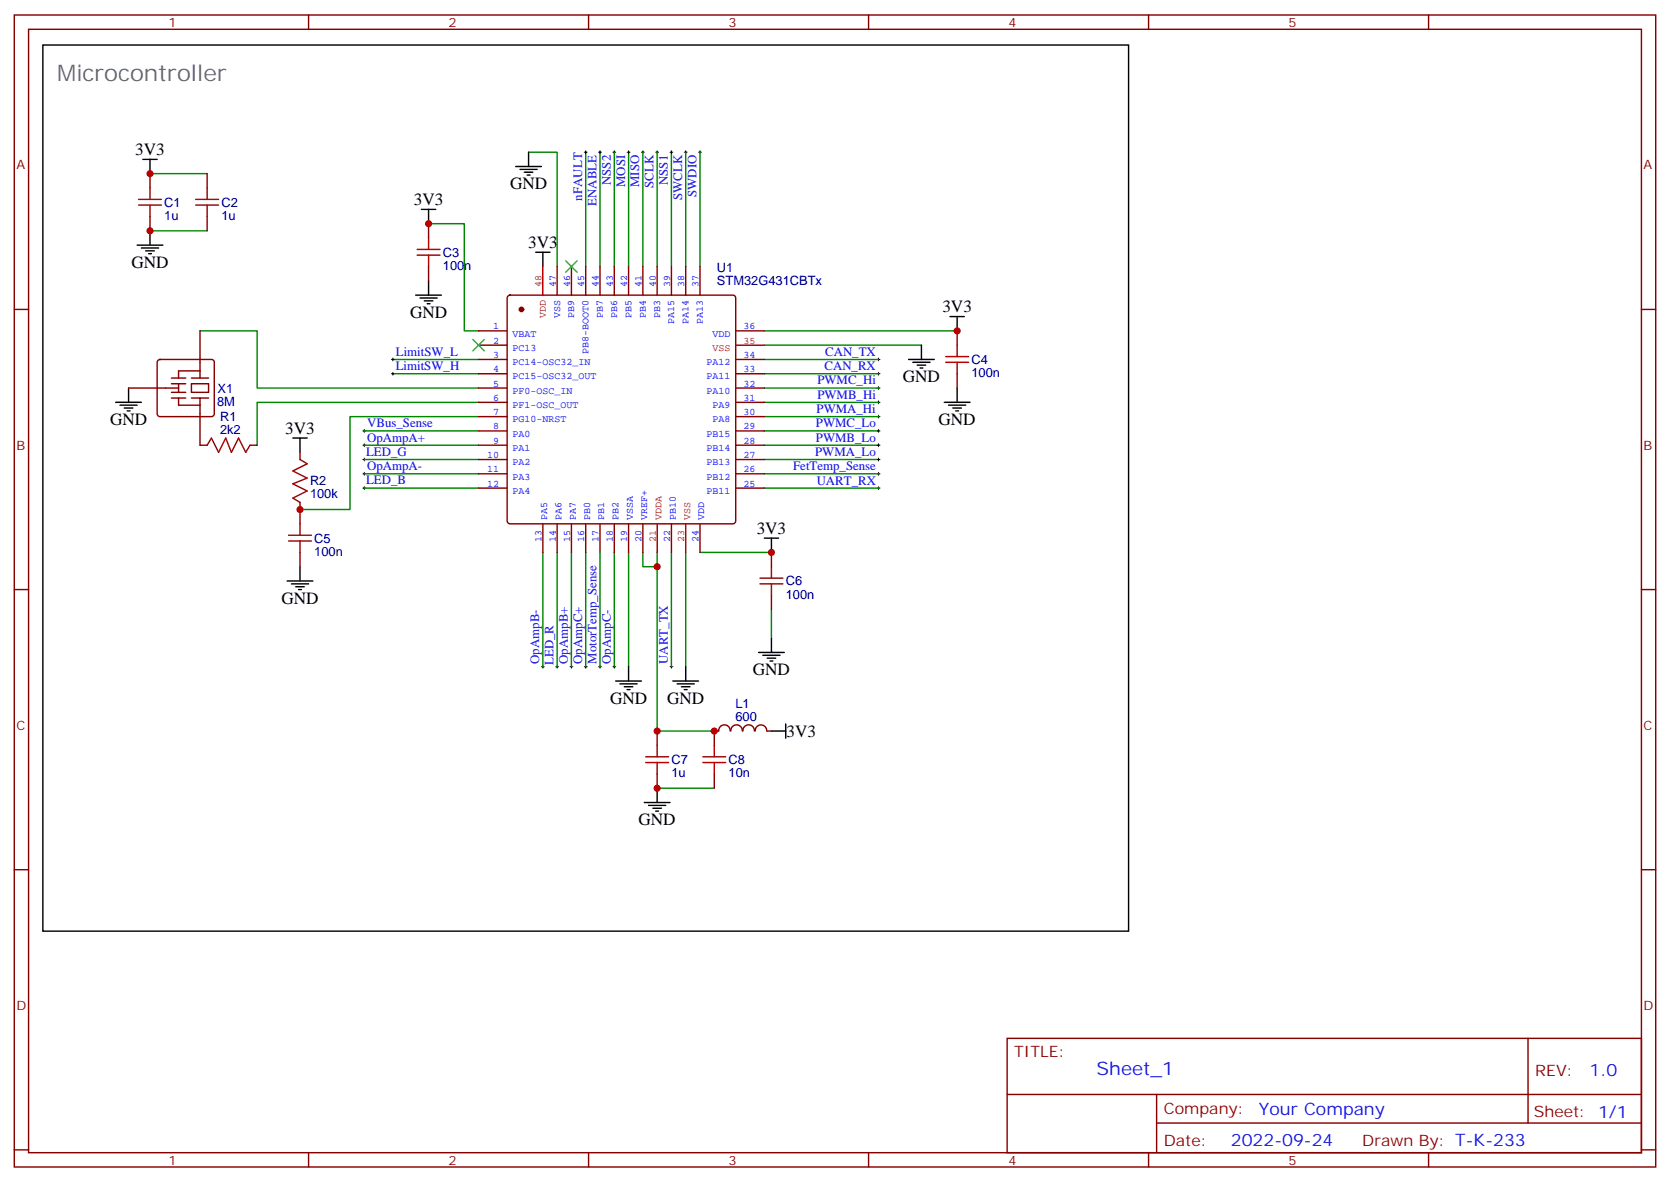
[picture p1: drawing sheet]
<svg xmlns="http://www.w3.org/2000/svg" width="412mm" height="292mm" viewBox="0 0 412 292" stroke-linecap="round" stroke-linejoin="round" font-family="sans-serif">
<g fill="none" stroke="#870000" stroke-width=".35">
<path d="M3.5 3.7h405.4v284.3h-405.4zM7.1 7.2h398.2v277.3h-398.2zM76.2 3.7v3.5M145.3 3.7v3.5M214.5 3.7v3.5M283.6 3.7v3.5M352.8 3.7v3.5M37 42.9v3.5M37 53.4v3.6M51.2 42.9v3.5M51.2 53.4v3.6M105.8 55.2v3.5"/>
<path d="M3.5 76.4h3.6M105.8 65.8v3.5M125.5 73.1l.4-.3h55.1a.71 .71 0 0 1 .7 .8v55a.76 .76 0 0 1-.7 .7h-55.1a.76 .76 0 0 1-.7-.7v-55zM137.6 65.8v7M141.1 65.8v7M144.6 65.8v7M148.2 65.8v7M151.7 65.8v7M155.2 65.8v7M158.7 65.8v7M162.3 65.8v7M165.8 65.8v7"/>
<path d="M169.3 65.8v7M172.9 65.8v7M405.3 76.4h3.6M31.7 95.8h12.4M39 88.9l.5-.2h12.7a.71 .71 0 0 1 .7 .7v12.7a.76 .76 0 0 1-.7 .7h-12.7a.76 .76 0 0 1-.7-.7v-12.7zM42.3 96.8h3.6M42.3 94.7h3.6M42.3 98.2h3.6M42.3 93.3h3.6M44.1 94.7v2.1M44.1 98.2v1.8h5.3M47.3 94.7h4.2v2.1h-4.2z"/>
<path d="M47.3 98.2h4.2M47.3 93.3h4.2M49.4 98.2v11.7h1.8M49.4 81.7v11.6M49.4 91.5h-5.3v1.8M118.2 81.7h7M118.2 85.2h7M118.2 88.7h7M118.2 92.3h7M118.2 95.8h7M118.2 99.3h7M181.7 81.7h7"/>
<path d="M181.7 88.7h7M181.7 92.3h7M181.7 95.8h7M181.7 99.3h7M236.4 81.7v3.5M236.4 92.3v3.5M61.7 109.9h1.8M74.1 111.7v1.7M118.2 102.8h7M118.2 106.4h7M118.2 109.9h7M118.2 113.4h7"/>
<path d="M118.2 116.9h7M181.7 102.8h7M181.7 106.4h7M181.7 109.9h7M181.7 113.4h7M181.7 116.9h7M74.1 124v5.3M74.1 136.3v3.6M118.2 120.5h7M134.1 129.3v7M137.6 129.3v7M141.1 129.3v7"/>
<path d="M144.6 129.3v7M148.2 129.3v7M151.7 129.3v7M155.2 129.3v7M158.7 129.3v7M165.8 129.3v7M172.9 129.3v7M181.7 120.5h7M190.5 136.3v3.6M3.5 145.5h3.6M190.5 146.9v3.6M405.3 145.5h3.6"/>
<path d="M162.3 180.4v3.6M162.3 191v3.6M176.4 191v3.6M177.4 180.4h-1v3.6M177.5 180.4a1.41 1.41 0 0 1 1.4-1.5 1.41 1.41 0 0 1 1.4 1.5M180.5 180.4a1.41 1.41 0 0 1 1.4-1.5 1.41 1.41 0 0 1 1.4 1.5M183.5 180.4a1.41 1.41 0 0 1 1.4-1.5 1.41 1.41 0 0 1 1.4 1.5M186.5 180.4a1.41 1.41 0 0 1 1.4-1.5 1.41 1.41 0 0 1 1.4 1.5M189.4 180.4h1.1M3.5 214.7h3.6M405.3 214.7h3.6M248.7 256.3h156.6v28.2h-156.6z"/>
<path d="M377.3 256.3v20.9M248.7 270.1h156.5M285.6 277.2h119.6M285.6 270.1v14.2M3.5 283.8h3.6M76.2 284.5v3.5M145.3 284.5v3.5M214.5 284.5v3.5M283.6 284.5v3.5M352.8 284.5v3.5M405.3 283.8h3.6"/>
</g>
<g fill="none" stroke="#008700" stroke-width=".35">
<path d="M130.5 37.6h7.1v28.2M144.6 37.6v28.2M148.2 37.6v28.2M151.7 37.6v28.2M155.2 37.6v28.2M158.7 37.6v28.2M162.3 37.6v28.2M165.8 37.6v28.2M169.3 37.6v28.2M172.9 37.6v28.2M37 57h14.2M37 42.9h14.2"/>
<path d="M105.8 55.2h8.9v26.5h3.5M49.4 81.7h14.1v14.1h54.7M97 92.3h21.2M97 88.7h21.2M118.2 99.3h-54.7v10.6M188.7 92.3h28.3M188.7 88.7h28.3M188.7 99.3h28.3M188.7 95.8h28.3M188.7 81.7h47.7M188.7 85.2h38.8M90 106.4h28.2"/>
<path d="M90 109.9h28.2M90 113.4h28.2M90 116.9h28.2M118.2 102.8h-31.8v23h-12.3M188.7 106.4h28.3M188.7 109.9h28.3M188.7 113.4h28.3M188.7 116.9h28.3M188.7 102.8h28.3M90 120.5h28.2M134.1 136.3v28.3M137.6 136.3v28.3"/>
<path d="M141.1 136.3v28.3M144.6 136.3v28.3M148.2 136.3v28.3M151.7 136.3v28.3M155.2 136.3v28.3M158.7 136.3v3.6h3.6M162.3 136.3v44.1h14.1M165.8 136.3v28.3M169.3 136.3v28.3M172.9 136.3h17.6M188.7 120.5h28.3M190.5 150.5v7"/>
<path d="M162.3 194.6h14.1"/>
</g>
<g fill="none" stroke="#000" stroke-width=".25">
<path d="M144.3 37.6h.7M144.6 37.2v.7M147.8 37.6h.7M148.2 37.2v.7M151.3 37.6h.7M151.7 37.2v.7M154.9 37.6h.7M155.2 37.2v.7M158.4 37.6h.7M158.7 37.2v.7M161.9 37.6h.7M162.3 37.2v.7"/>
<path d="M165.5 37.6h.7M165.8 37.2v.7M169 37.6h.7M169.3 37.2v.7M172.5 37.6h.7M172.9 37.2v.7M96.7 88.7h.7M96.7 92.3h.7M97 88.4v.7M97 91.9v.7M216.6 88.7h.7M216.6 92.3h.7"/>
<path d="M216.6 95.8h.7M216.6 99.3h.7M217 88.4v.7M217 91.9v.7M217 95.4v.7M217 99v.7M89.6 116.9h.7M89.6 106.4h.7M89.6 109.9h.7M89.6 113.4h.7M90 106v.7M90 109.5v.7"/>
<path d="M90 113.1v.7M90 116.6v.7M216.6 116.9h.7M216.6 102.8h.7M216.6 106.4h.7M216.6 109.9h.7M216.6 113.4h.7M217 102.5v.7M217 106v.7M217 109.5v.7M217 113.1v.7M217 116.6v.7"/>
<path d="M89.6 120.5h.7M90 120.1v.7M216.6 120.5h.7M217 120.1v.7M133.7 164.6h.7M134.1 164.2v.7M137.2 164.6h.7M137.6 164.2v.7M140.8 164.6h.7M141.1 164.2v.7M144.3 164.6h.7M144.6 164.2v.7"/>
<path d="M147.8 164.6h.7M148.2 164.2v.7M151.3 164.6h.7M151.7 164.2v.7M165.5 164.6h.7M165.8 164.2v.7"/>
</g>
<g fill="none" stroke="#000" stroke-width=".35">
<path d="M10.6 11.1h268.1v218.7h-268.1zM35.3 39.3h3.5M37 39.3v3.6M130.5 37.6v3.5M37 57v3.5M104.1 51.7h3.5M105.8 51.7v3.5M127.4 41.1h6.3M128.4 41.8h4.2M129.5 42.5h2.1M130.2 43.2h.7M33.9 60.5h6.3"/>
<path d="M34.9 61.2h4.3M36 61.9h2.1M36.7 62.6h.7M102.7 72.8h6.3M103.7 73.6h4.2M104.8 74.3h2.1M105.5 75h.7M105.8 69.3v3.5M132.3 62.3h3.5M134.1 62.3v3.5M234.6 78.1h3.5M236.4 78.1v3.6"/>
<path d="M28.6 99.3h6.3M31.7 95.8v3.5M224.4 88.7h6.3M225.4 89.4h4.3M226.5 90.1h2.1M227.2 90.8h.7M227.5 85.2v3.5M233.2 99.3h6.3M236.4 95.8v3.5M29.6 100h4.3M30.7 100.7h2.1M31.4 101.4h.7"/>
<path d="M72.3 108.1h3.5M74.1 108.1v3.6M234.2 100h4.3M235.3 100.7h2.1M236 101.4h.7M74.1 139.9v3.5M188.7 132.8h3.6M190.5 132.8v3.5M70.9 143.4h6.4M72 144.1h4.2M73 144.8h2.1M73.7 145.5h.7"/>
<path d="M190.5 157.5v3.5M152 168.1h6.4M153.1 168.8h4.2M154.2 169.5h2.1M154.9 170.2h.7M155.2 164.6v3.5M166.2 168.1h6.3M167.2 168.8h4.2M168.3 169.5h2.1M169 170.2h.7M169.3 164.6v3.5M187.3 161h6.4"/>
<path d="M188.4 161.7h4.2M189.4 162.5h2.2M190.1 163.2h.8M194 178.7v3.5M159.1 198.1h6.4M160.2 198.8h4.2M161.2 199.5h2.1M162.3 194.6v3.5M190.5 180.4h3.5M161.9 200.2h.7"/>
</g>
<path d="M134.1 65.8v7M181.7 85.2h7M162.3 129.3v7M169.3 129.3v7" fill="none" stroke="#f00" stroke-width=".35"/>
<circle cx="128.8" cy="76.4" r=".53" fill="#870000" stroke="#870000" stroke-width=".35"/>
<g fill="none" stroke="#a10000" stroke-width=".35">
<path d="M34.2 50.6h5.7M34.2 49.2h5.7M37 46.4v2.8M37 50.6v2.8M48.3 50.6h5.7M48.3 49.2h5.7M51.2 46.4v2.8M51.2 50.6v2.8M105.8 58.7v2.9M103 63h5.7M103 61.6h5.7M105.8 63v2.8"/>
<path d="M233.5 89.4h5.7M233.5 88h5.7M236.4 85.2v2.8M236.4 89.4v2.9M51.2 109.9l1-1.8 1.8 3.6 1.7-3.6 1.4 3.6 1.8-3.6 1.8 3.6 1-1.8M74.1 113.4l1.7 1.1-3.5 1.7 3.5 1.8-3.5 1.4 3.5 1.8-3.5 1.7 1.8 1.1M71.3 133.5h5.6M71.3 132.1h5.6M74.1 129.3v2.8M74.1 133.5v2.8M190.5 139.9v2.8M187.7 144.1h5.6"/>
<path d="M187.7 142.7h5.6M190.5 144.1v2.8M159.5 188.2h5.6M159.5 186.8h5.6M162.3 184v2.8M162.3 188.2v2.8M173.6 188.2h5.6M173.6 186.8h5.6M176.4 184v2.8M176.4 188.2v2.8"/>
</g>
<path d="M139.7 64.4l2.8 2.8M142.5 64.4l-2.8 2.8M116.8 83.8l2.8 2.8M119.6 83.8l-2.8 2.8" fill="none" stroke="#3c3" stroke-width=".35"/>
<g fill="#c00">
<circle cx="162.3" cy="139.9" r=".88"/>
<circle cx="190.5" cy="136.3" r=".88"/>
<circle cx="37" cy="57" r=".88"/>
<circle cx="37" cy="42.9" r=".88"/>
<circle cx="105.8" cy="55.2" r=".88"/>
<circle cx="74.1" cy="125.8" r=".88"/>
<circle cx="236.4" cy="81.7" r=".88"/>
<circle cx="162.3" cy="194.6" r=".88"/>
<circle cx="162.3" cy="180.4" r=".88"/>
<circle cx="176.4" cy="180.4" r=".88"/>
</g>
<text font-size="5.6" fill="#666" x="14.1" y="19.9">Microcontroller</text>
<text font-size="4.6" fill="#00f" x="270.8" y="265.3">Sheet_1</text>
<g font-size="4.2">
<text x="33.4" y="38.3">3V3</text>
<text x="125.9" y="46.7">GND</text>
<text x="102.2" y="50.6">3V3</text>
<text x="130.4" y="61.2">3V3</text>
<text x="32.5" y="66.1">GND</text>
<text x="232.7" y="77.1">3V3</text>
<text x="101.2" y="78.5">GND</text>
<text x="223" y="94.4">GND</text>
<text x="27.2" y="105">GND</text>
<text x="70.4" y="107.1">3V3</text>
<text x="231.8" y="105">GND</text>
<text x="186.9" y="131.8">3V3</text>
<text x="69.5" y="149">GND</text>
<text x="185.9" y="166.7">GND</text>
<text x="150.6" y="173.7">GND</text>
<text x="164.7" y="173.7">GND</text>
<text x="194.2" y="181.9">3V3</text>
<text x="157.7" y="203.7">GND</text>
</g>
<g font-size="4.2" fill="#00f">
<text x="392.5" y="265.6">1.0</text>
<text x="310.9" y="275.1">Your Company</text>
<text x="304" y="282.9">2022-09-24</text>
</g>
<g font-size="3.9" fill="#800">
<text x="250.5" y="260.9">TITLE:</text>
<text x="379.1" y="265.6">REV:</text>
<text x="287.4" y="275.1">Company:</text>
<text x="378.7" y="275.7">Sheet: 1/1</text>
<text x="287.4" y="282.8">Date:</text>
<text x="336.4" y="282.8">Draw</text>
<text x="346.6" y="282.8">n By: T-K-233</text>
</g>
<g font-size="3.2" fill="#800">
<text x="41.6" y="6.7">1</text>
<text x="110.8" y="6.7">2</text>
<text x="179.9" y="6.7">3</text>
<text x="249.1" y="6.7">4</text>
<text x="318.2" y="6.7">5</text>
<text x="4.1" y="41.8">A</text>
<text x="405.9" y="41.8">A</text>
<text x="4.1" y="110.9">B</text>
<text x="405.9" y="110.9">B</text>
<text x="4.1" y="180.1">C</text>
<text x="405.9" y="180.1">C</text>
<text x="4.1" y="249.2">D</text>
<text x="405.9" y="249.2">D</text>
<text x="41.6" y="287.5">1</text>
<text x="110.8" y="287.5">2</text>
<text x="179.9" y="287.5">3</text>
<text x="249.1" y="287.5">4</text>
<text x="318.2" y="287.5">5</text>
</g>
<g font-size="3.2" fill="#00f">
<text x="150.8" y="45.6" transform="rotate(-90 150.8 45.6)">NSS2</text>
<text x="154.3" y="46.2" transform="rotate(-90 154.3 46.2)">MOSI</text>
<text x="157.9" y="46.2" transform="rotate(-90 157.9 46.2)">MISO</text>
<text x="161.4" y="46.3" transform="rotate(-90 161.4 46.3)">SCLK</text>
<text x="164.9" y="45.6" transform="rotate(-90 164.9 45.6)">NSS1</text>
<text x="143.8" y="49.5" transform="rotate(-90 143.8 49.5)">nFAULT</text>
<text x="147.3" y="50.8" transform="rotate(-90 147.3 50.8)">ENABLE</text>
<text x="168.5" y="49.3" transform="rotate(-90 168.5 49.3)">SWCLK</text>
<text x="172" y="48.6" transform="rotate(-90 172 48.6)">SWDIO</text>
<text x="97.7" y="87.8">LimitSW_L</text>
<text x="203.8" y="87.8">CAN_TX</text>
<text x="97.7" y="91.4">LimitSW_H</text>
<text x="201.8" y="94.9">PWMC_Hi</text>
<text x="203.6" y="91.4">CAN_RX</text>
<text x="201.6" y="102">PWMA_Hi</text>
<text x="201.8" y="98.4">PWMB_Hi</text>
<text x="90.7" y="105.5">VBus_Sense</text>
<text x="201.5" y="105.5">PWMC_Lo</text>
<text x="90.4" y="112.5">LED_G</text>
<text x="90.7" y="109">OpAmpA+</text>
<text x="201.3" y="112.5">PWMA_Lo</text>
<text x="201.5" y="109">PWMB_Lo</text>
<text x="90.4" y="119.6">LED_B</text>
<text x="90.7" y="116.1">OpAmpA-</text>
<text x="195.9" y="116.1">FetTemp_Sense</text>
<text x="201.7" y="119.6">UART_RX</text>
<text x="133.2" y="163.9" transform="rotate(-90 133.2 163.9)">OpAmpB-</text>
<text x="136.7" y="164.1" transform="rotate(-90 136.7 164.1)">LED_R</text>
<text x="140.2" y="163.9" transform="rotate(-90 140.2 163.9)">OpAmpB+</text>
<text x="143.8" y="163.9" transform="rotate(-90 143.8 163.9)">OpAmpC+</text>
<text x="147.3" y="163.9" transform="rotate(-90 147.3 163.9)">MotorTemp_Sense</text>
<text x="150.8" y="163.9" transform="rotate(-90 150.8 163.9)">OpAmpC-</text>
<text x="164.9" y="163.9" transform="rotate(-90 164.9 163.9)">UART_TX</text>
</g>
<g font-size="3.2" fill="#000080">
<text x="40.6" y="51.1">C1</text>
<text x="54.7" y="51.1">C2</text>
<text x="40.6" y="54.3">1u</text>
<text x="54.7" y="54.3">1u</text>
<text x="109.4" y="63.4">C3</text>
<text x="109.4" y="66.6">100n</text>
<text x="177" y="70.4">STM32G431CBTx</text>
<text x="177" y="67.3">U1</text>
<text x="239.9" y="89.9">C4</text>
<text x="239.9" y="93">100n</text>
<text x="53.6" y="100.1">8M</text>
<text x="53.7" y="96.9">X1</text>
<text x="54.3" y="107.1">2k2</text>
<text x="54.3" y="103.9">R1</text>
<text x="76.6" y="119.8">R2</text>
<text x="76.6" y="123">100k</text>
<text x="77.6" y="137.1">100n</text>
<text x="77.6" y="134">C5</text>
<text x="194" y="147.7">100n</text>
<text x="194" y="144.5">C6</text>
<text x="181.6" y="177.8">600</text>
<text x="181.6" y="174.6">L1</text>
<text x="165.8" y="191.8">1u</text>
<text x="165.8" y="188.6">C7</text>
<text x="179.9" y="191.8">10n</text>
<text x="179.9" y="188.7">C8</text>
</g>
<g font-size="2.5" fill="#f00">
<text x="133.7" y="70.9" transform="rotate(-90 133.7 70.9)">48</text>
<text x="134.8" y="78.6" transform="rotate(-90 134.8 78.6)">VDD</text>
<text x="175.9" y="86.6">VSS</text>
<text x="183.6" y="84.8">35</text>
<text x="163.3" y="128.2" transform="rotate(-90 163.3 128.2)">VDDA</text>
<text x="170.4" y="128.2" transform="rotate(-90 170.4 128.2)">VSS</text>
<text x="161.9" y="133.8" transform="rotate(-90 161.9 133.8)">21</text>
<text x="169" y="133.8" transform="rotate(-90 169 133.8)">23</text>
</g>
<g font-size="2.5" fill="#00f">
<text x="137.2" y="70.9" transform="rotate(-90 137.2 70.9)">47</text>
<text x="140.8" y="70.9" transform="rotate(-90 140.8 70.9)">46</text>
<text x="144.3" y="70.9" transform="rotate(-90 144.3 70.9)">45</text>
<text x="147.8" y="70.9" transform="rotate(-90 147.8 70.9)">44</text>
<text x="151.3" y="70.9" transform="rotate(-90 151.3 70.9)">43</text>
<text x="154.9" y="70.9" transform="rotate(-90 154.9 70.9)">42</text>
<text x="158.4" y="70.9" transform="rotate(-90 158.4 70.9)">41</text>
<text x="161.9" y="70.9" transform="rotate(-90 161.9 70.9)">40</text>
<text x="165.5" y="70.9" transform="rotate(-90 165.5 70.9)">39</text>
<text x="169" y="70.9" transform="rotate(-90 169 70.9)">38</text>
<text x="172.5" y="70.9" transform="rotate(-90 172.5 70.9)">37</text>
<text x="121.8" y="81.3">1</text>
<text x="126.5" y="83.1">VBAT</text>
<text x="138.3" y="78.6" transform="rotate(-90 138.3 78.6)">VSS</text>
<text x="141.8" y="78.6" transform="rotate(-90 141.8 78.6)">PB9</text>
<text x="148.9" y="78.6" transform="rotate(-90 148.9 78.6)">PB7</text>
<text x="152.4" y="78.6" transform="rotate(-90 152.4 78.6)">PB6</text>
<text x="155.9" y="78.6" transform="rotate(-90 155.9 78.6)">PB5</text>
<text x="159.5" y="78.6" transform="rotate(-90 159.5 78.6)">PB4</text>
<text x="163" y="78.6" transform="rotate(-90 163 78.6)">PB3</text>
<text x="166.5" y="80.1" transform="rotate(-90 166.5 80.1)">PA15</text>
<text x="170" y="80.1" transform="rotate(-90 170 80.1)">PA14</text>
<text x="173.6" y="80.1" transform="rotate(-90 173.6 80.1)">PA13</text>
<text x="175.9" y="83.1">VDD</text>
<text x="183.6" y="81.3">36</text>
<text x="121.8" y="84.8">2</text>
<text x="121.8" y="88.4">3</text>
<text x="126.5" y="86.6">PC13</text>
<text x="145.3" y="87.5" transform="rotate(-90 145.3 87.5)">PB8-BOOT0</text>
<text x="183.6" y="88.4">34</text>
<text x="121.8" y="91.9">4</text>
<text x="121.8" y="95.4">5</text>
<text x="126.5" y="90.1">PC14-OSC32_IN</text>
<text x="126.5" y="93.7">PC15-OSC32_OUT</text>
<text x="174.4" y="93.7">PA11</text>
<text x="174.4" y="90.1">PA12</text>
<text x="183.6" y="95.4">32</text>
<text x="183.6" y="91.9">33</text>
<text x="121.8" y="99">6</text>
<text x="126.5" y="97.2">PF0-OSC_IN</text>
<text x="126.5" y="100.7">PF1-OSC_OUT</text>
<text x="174.4" y="97.2">PA10</text>
<text x="175.9" y="100.7">PA9</text>
<text x="183.6" y="99">31</text>
<text x="121.8" y="102.5">7</text>
<text x="121.8" y="106">8</text>
<text x="126.5" y="104.2">PG10-NRST</text>
<text x="126.5" y="107.8">PA0</text>
<text x="174.4" y="107.8">PB15</text>
<text x="175.9" y="104.2">PA8</text>
<text x="183.6" y="106">29</text>
<text x="183.6" y="102.5">30</text>
<text x="120.3" y="113.1">10</text>
<text x="121.8" y="109.5">9</text>
<text x="126.5" y="111.3">PA1</text>
<text x="174.4" y="111.3">PB14</text>
<text x="183.6" y="113.1">27</text>
<text x="183.6" y="109.5">28</text>
<text x="120.3" y="116.6">11</text>
<text x="126.5" y="114.8">PA2</text>
<text x="126.5" y="118.4">PA3</text>
<text x="174.4" y="118.4">PB12</text>
<text x="174.4" y="114.8">PB13</text>
<text x="183.6" y="116.6">26</text>
<text x="120.3" y="120.1">12</text>
<text x="126.5" y="121.9">PA4</text>
<text x="174.4" y="121.9">PB11</text>
<text x="183.6" y="120.1">25</text>
<text x="135.1" y="128.2" transform="rotate(-90 135.1 128.2)">PA5</text>
<text x="138.6" y="128.2" transform="rotate(-90 138.6 128.2)">PA6</text>
<text x="142.2" y="128.2" transform="rotate(-90 142.2 128.2)">PA7</text>
<text x="145.7" y="128.2" transform="rotate(-90 145.7 128.2)">PB0</text>
<text x="149.2" y="128.2" transform="rotate(-90 149.2 128.2)">PB1</text>
<text x="152.8" y="128.2" transform="rotate(-90 152.8 128.2)">PB2</text>
<text x="156.3" y="128.2" transform="rotate(-90 156.3 128.2)">VSSA</text>
<text x="159.8" y="128.2" transform="rotate(-90 159.8 128.2)">VREF+</text>
<text x="166.9" y="128.2" transform="rotate(-90 166.9 128.2)">PB10</text>
<text x="173.9" y="128.2" transform="rotate(-90 173.9 128.2)">VDD</text>
<text x="133.7" y="133.8" transform="rotate(-90 133.7 133.8)">13</text>
<text x="137.2" y="133.8" transform="rotate(-90 137.2 133.8)">14</text>
<text x="140.8" y="133.8" transform="rotate(-90 140.8 133.8)">15</text>
<text x="144.3" y="133.8" transform="rotate(-90 144.3 133.8)">16</text>
<text x="147.8" y="133.8" transform="rotate(-90 147.8 133.8)">17</text>
<text x="151.3" y="133.8" transform="rotate(-90 151.3 133.8)">18</text>
<text x="154.9" y="133.8" transform="rotate(-90 154.9 133.8)">19</text>
<text x="158.4" y="133.8" transform="rotate(-90 158.4 133.8)">20</text>
<text x="165.5" y="133.8" transform="rotate(-90 165.5 133.8)">22</text>
<text x="172.5" y="133.8" transform="rotate(-90 172.5 133.8)">24</text>
</g>
</svg>
